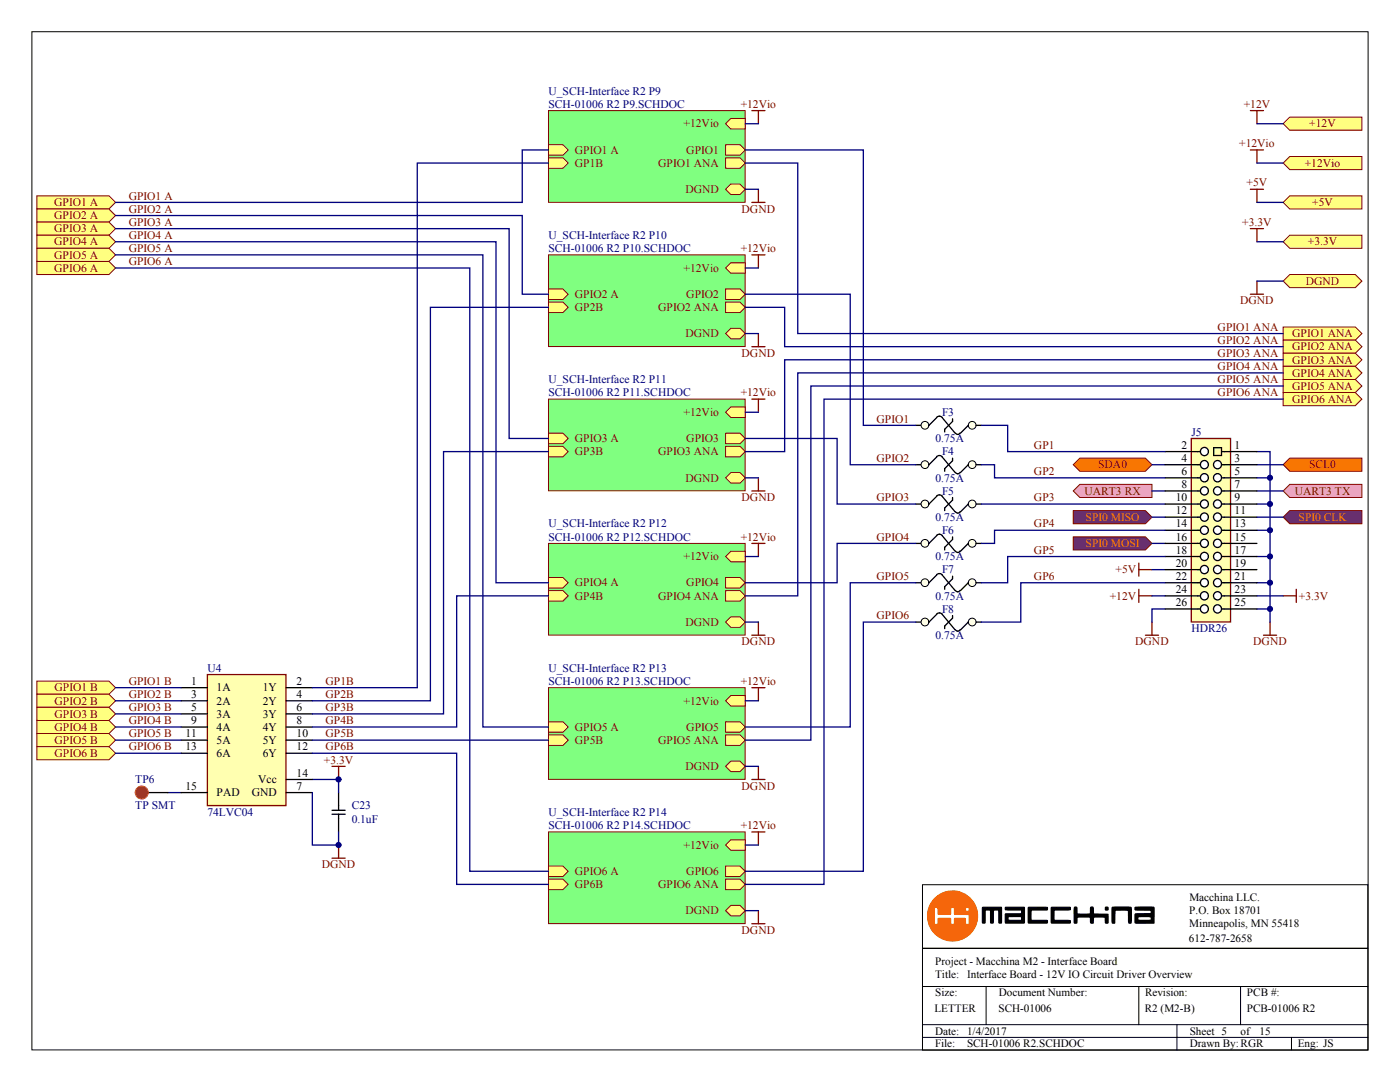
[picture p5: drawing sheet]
<svg xmlns="http://www.w3.org/2000/svg" width="279mm" height="216mm" viewBox="0 0 279 216" stroke-linecap="round" stroke-linejoin="round" font-family="sans-serif">
<g fill="#ffff80" stroke="#800000" stroke-width=".2">
<path d="M7.4 135.9h14.4l1.3 1.3-1.3 1.3h-14.4z" fill-rule="evenodd"/>
<path d="M7.4 138.5h14.4l1.3 1.3-1.3 1.3h-14.4z" fill-rule="evenodd"/>
<path d="M7.4 141.1h14.4l1.3 1.4-1.3 1.3h-14.4z" fill-rule="evenodd"/>
<path d="M7.4 143.8h14.4l1.3 1.3-1.3 1.3h-14.4z" fill-rule="evenodd"/>
<path d="M7.4 146.4h14.4l1.3 1.3-1.3 1.3h-14.4z" fill-rule="evenodd"/>
<path d="M7.4 149h14.4l1.3 1.3-1.3 1.3h-14.4z" fill-rule="evenodd"/>
</g>
<path d="M182.8 84.9h2.6" fill="none" stroke="#000" stroke-width=".26"/>
<circle cx="184.6" cy="84.9" r=".77" fill="#ffffe8" stroke="#000" stroke-width=".2"/>
<path d="M193.2 84.9h2.7" fill="none" stroke="#000" stroke-width=".26"/>
<circle cx="194" cy="84.9" r=".77" fill="#ffffe8" stroke="#000" stroke-width=".2"/>
<path d="M182.8 92.7h2.6M186.9 83.3l.6-.3 .5 .3M187 83.3l-1.6 1.6M188 83.3l2.6 3.1M190.1 83.6v.5l-1.6 1.6v.5M191.6 86.4l-.4 .3-.5-.3M193.2 84.9l-1.5 1.5" fill="none" stroke="#000" stroke-width=".26"/>
<circle cx="184.6" cy="92.7" r=".77" fill="#ffffe8" stroke="#000" stroke-width=".2"/>
<path d="M193.2 92.7h2.7" fill="none" stroke="#000" stroke-width=".26"/>
<circle cx="194" cy="92.7" r=".77" fill="#ffffe8" stroke="#000" stroke-width=".2"/>
<path d="M186.9 91.1l.6-.2 .5 .2M187 91.2l-1.6 1.5M188 91.2l2.6 3.1M190.1 91.4v.5l-1.6 1.6v.5M191.6 94.3l-.4 .2-.5-.2M193.2 92.7l-1.5 1.6M182.8 100.6h2.6" fill="none" stroke="#000" stroke-width=".26"/>
<circle cx="184.6" cy="100.6" r=".77" fill="#ffffe8" stroke="#000" stroke-width=".2"/>
<path d="M193.2 100.6h2.7" fill="none" stroke="#000" stroke-width=".26"/>
<circle cx="194" cy="100.6" r=".77" fill="#ffffe8" stroke="#000" stroke-width=".2"/>
<path d="M188 99l2.6 3.1M188 99l-.5-.3-.4 .1-1.7 1.8M190.1 99.3v.5l-1.6 1.6v.5M182.8 108.4h2.6M191.6 102.1l-.4 .3-.5-.3M193.2 100.6l-1.5 1.5" fill="none" stroke="#000" stroke-width=".26"/>
<circle cx="184.6" cy="108.4" r=".77" fill="#ffffe8" stroke="#000" stroke-width=".2"/>
<path d="M193.2 108.4h2.7" fill="none" stroke="#000" stroke-width=".26"/>
<circle cx="194" cy="108.4" r=".77" fill="#ffffe8" stroke="#000" stroke-width=".2"/>
<path d="M182.8 116.3h2.6M186.9 106.8l.6-.2 .5 .2M187 106.9l-1.6 1.5M188 106.9l2.6 3.1M190.1 107.1v.5l-1.6 1.6v.5M191.6 110l-.4 .2-.5-.2M193.2 108.4l-1.5 1.6" fill="none" stroke="#000" stroke-width=".26"/>
<circle cx="184.6" cy="116.3" r=".77" fill="#ffffe8" stroke="#000" stroke-width=".2"/>
<path d="M193.2 116.3h2.7" fill="none" stroke="#000" stroke-width=".26"/>
<circle cx="194" cy="116.3" r=".77" fill="#ffffe8" stroke="#000" stroke-width=".2"/>
<path d="M186.9 114.7l.6-.3 .5 .3M187 114.7l-1.6 1.6M188 114.7l2.6 3.2M190.1 115v.5l-1.6 1.6v.5M191.6 117.8l-.4 .3-.5-.3M193.2 116.3l-1.5 1.6M182.8 124.1h2.6" fill="none" stroke="#000" stroke-width=".26"/>
<circle cx="184.6" cy="124.1" r=".77" fill="#ffffe8" stroke="#000" stroke-width=".2"/>
<path d="M193.2 124.1h2.7" fill="none" stroke="#000" stroke-width=".26"/>
<circle cx="194" cy="124.1" r=".77" fill="#ffffe8" stroke="#000" stroke-width=".2"/>
<path d="M188 122.6l2.6 3.1M188 122.5l-.5-.2-.4 .1-1.7 1.7M190.1 122.8v.5l-1.6 1.6v.5M191.6 125.7l-.4 .2-.5-.2M193.2 124.1l-1.5 1.6M29.6 158.2h3.9M67.6 158.2v3.5M66.3 161.7h2.6M66.3 162.5h2.6M67.6 162.5v3.5" fill="none" stroke="#000" stroke-width=".26"/>
<path d="M252.2 126.7h2.6M253.5 124.1v2.6M66.3 152.9h2.6M67.6 152.9v2.6" fill="none" stroke="#800000" stroke-width=".26"/>
<path d="M250.8 90.1h2.7v34M250.8 95.3h2.7M250.8 100.6h2.7M250.8 105.8h2.7M250.8 111h2.7M250.8 116.3h2.7M33.5 158.2h2.7M62.3 155.5h5.3v2.7" fill="none" stroke="#000080" stroke-width=".26"/>
<circle cx="28.3" cy="158.1" r="1.3" fill="#ee0e22" stroke="#ee0e22" stroke-width=".2"/>
<g fill="#eba5c2" stroke="#800000" stroke-width=".2">
<path d="M256.1 98l1.3-1.3h14.4v2.6h-14.4z" fill-rule="evenodd"/>
<path d="M214.2 98l1.3-1.3h14.4v2.6h-14.4z" fill-rule="evenodd"/>
</g>
<g fill="#f77800" stroke="#800000" stroke-width=".2">
<path d="M214.2 92.7l1.3-1.3h13.1l1.3 1.3-1.3 1.3h-13.1z" fill-rule="evenodd"/>
<path d="M256.1 92.7l1.3-1.3h14.4v2.6h-14.4z" fill-rule="evenodd"/>
</g>
<g fill="#682f6f" stroke="#800000" stroke-width=".2">
<path d="M256.1 103.2l1.3-1.3h14.4v2.6h-14.4z" fill-rule="evenodd"/>
<path d="M214.2 101.9h14.4l1.3 1.3-1.3 1.3h-14.4z" fill-rule="evenodd"/>
<path d="M214.2 107.1h14.4l1.3 1.3-1.3 1.3h-14.4z" fill-rule="evenodd"/>
</g>
<path d="M227.3 112.4v2.6M227.3 117.6v2.6M227.3 118.9h2.6M227.3 113.7h2.6M256.1 118.9h2.6M258.7 117.6v2.6M228.6 126.7h2.6M229.9 124.1v2.6M66.3 171.2h2.6M67.6 168.6v2.6" fill="none" stroke="#800000" stroke-width=".26"/>
<path d="M229.9 92.7h2.6M229.9 98h2.6M250.8 92.7h5.3M250.8 98h5.3M229.9 103.2h2.6M229.9 108.4h2.6M229.9 113.7h2.6M229.9 118.9h2.6M250.8 103.2h5.3M250.8 118.9h5.3M232.5 121.5h-2.6v2.6M250.8 121.5h2.7" fill="none" stroke="#000080" stroke-width=".26"/>
<path d="M41.4 134.6h15.7v26.1h-15.7z" fill="#ffffb0" stroke="#800000" stroke-width=".26"/>
<g fill="none" stroke="#000" stroke-width=".26">
<path d="M36.2 137.2h5.2M36.2 139.8h5.2M57.1 137.2h5.2M57.1 139.8h5.2M36.2 158.2h5.2M36.2 142.5h5.2M36.2 145.1h5.2M36.2 147.7h5.2M36.2 150.3h5.2M57.1 158.2h5.2M57.1 155.5h5.2M57.1 142.5h5.2"/>
<path d="M57.1 145.1h5.2M57.1 147.7h5.2M57.1 150.3h5.2"/>
</g>
<path d="M195.9 100.6h36.6" fill="none" stroke="#000080" stroke-width=".26"/>
<path d="M237.8 87.5h7.8v36.6h-7.8z" fill="#ffffb0" stroke="#800000" stroke-width=".26"/>
<path d="M232.5 90.1h6.6M242.2 89.3h1.6v1.6h-1.6zM244.3 90.1h6.5" fill="none" stroke="#000" stroke-width=".26"/>
<g fill="#fff" stroke="#000" stroke-width=".26">
<circle cx="243" cy="92.7" r=".81"/>
<circle cx="240.4" cy="90.1" r=".81"/>
<circle cx="240.4" cy="92.7" r=".81"/>
<circle cx="243" cy="95.3" r=".81"/>
<circle cx="243" cy="98" r=".81"/>
<circle cx="243" cy="100.6" r=".81"/>
<circle cx="243" cy="103.2" r=".81"/>
<circle cx="240.4" cy="95.3" r=".81"/>
<circle cx="240.4" cy="98" r=".81"/>
<circle cx="240.4" cy="100.6" r=".81"/>
<circle cx="240.4" cy="103.2" r=".81"/>
</g>
<path d="M232.5 92.7h7.1M232.5 95.3h7.1M239.1 98h.5M239.1 90.1h.5M243.8 92.7h7M243.8 95.3h7M243.8 98h7M243.8 90.1h.5M232.5 103.2h7.1M232.5 100.6h7.1M243.8 103.2h7M243.8 100.6h7" fill="none" stroke="#000" stroke-width=".26"/>
<g fill="#fff" stroke="#000" stroke-width=".26">
<circle cx="243" cy="105.8" r=".81"/>
<circle cx="243" cy="108.4" r=".81"/>
<circle cx="240.4" cy="105.8" r=".81"/>
<circle cx="240.4" cy="108.4" r=".81"/>
</g>
<g fill="none" stroke="#000" stroke-width=".26">
<path d="M232.5 98h6.6M232.5 105.8h7.1M232.5 108.4h7.1M232.5 111h6.6M232.5 113.7h6.6M232.5 116.3h6.6M232.5 118.9h6.6M243.8 105.8h7M243.8 108.4h7M244.3 111h6.5M244.3 113.7h6.5M244.3 116.3h6.5"/>
<path d="M244.3 118.9h6.5M232.5 121.5h6.6M244.3 121.5h6.5"/>
</g>
<circle cx="243" cy="111" r=".81" fill="#fff" stroke="#000" stroke-width=".26"/>
<path d="M243.8 111h.5" fill="none" stroke="#000" stroke-width=".26"/>
<circle cx="243" cy="113.7" r=".81" fill="#fff" stroke="#000" stroke-width=".26"/>
<path d="M243.8 113.7h.5" fill="none" stroke="#000" stroke-width=".26"/>
<circle cx="243" cy="116.3" r=".81" fill="#fff" stroke="#000" stroke-width=".26"/>
<path d="M243.8 116.3h.5" fill="none" stroke="#000" stroke-width=".26"/>
<circle cx="243" cy="118.9" r=".81" fill="#fff" stroke="#000" stroke-width=".26"/>
<path d="M243.8 118.9h.5" fill="none" stroke="#000" stroke-width=".26"/>
<circle cx="243" cy="121.5" r=".81" fill="#fff" stroke="#000" stroke-width=".26"/>
<path d="M243.8 121.5h.5" fill="none" stroke="#000" stroke-width=".26"/>
<circle cx="240.4" cy="121.5" r=".81" fill="#fff" stroke="#000" stroke-width=".26"/>
<path d="M239.1 121.5h.5" fill="none" stroke="#000" stroke-width=".26"/>
<circle cx="240.4" cy="118.9" r=".81" fill="#fff" stroke="#000" stroke-width=".26"/>
<path d="M239.1 118.9h.5" fill="none" stroke="#000" stroke-width=".26"/>
<circle cx="240.4" cy="116.3" r=".81" fill="#fff" stroke="#000" stroke-width=".26"/>
<path d="M239.1 116.3h.5" fill="none" stroke="#000" stroke-width=".26"/>
<circle cx="240.4" cy="113.7" r=".81" fill="#fff" stroke="#000" stroke-width=".26"/>
<path d="M239.1 113.7h.5" fill="none" stroke="#000" stroke-width=".26"/>
<circle cx="240.4" cy="111" r=".81" fill="#fff" stroke="#000" stroke-width=".26"/>
<path d="M239.1 111h.5" fill="none" stroke="#000" stroke-width=".26"/>
<path d="M23.1 137.2h13.1M23.1 139.8h13.1M23.1 142.5h13.1M23.1 145.1h13.1M23.1 147.7h13.1M23.1 150.3h13.1" fill="none" stroke="#000080" stroke-width=".26"/>
<path d="M249.5 45.6h2.7M250.8 45.6v2.6" fill="none" stroke="#800000" stroke-width=".26"/>
<g fill="#ffff80" stroke="#800000" stroke-width=".2">
<path d="M256.1 48.2l1.3-1.3h14.4v2.6h-14.4z" fill-rule="evenodd"/>
<path d="M256.1 56.1l1.3-1.3h13.1l1.3 1.3-1.3 1.3h-13.1z" fill-rule="evenodd"/>
</g>
<path d="M249.5 22.1h2.7M250.8 22.1v2.6M249.5 58.7h2.7M250.8 56.1v2.6" fill="none" stroke="#800000" stroke-width=".26"/>
<path d="M256.1 24.7l1.3-1.3h14.4v2.6h-14.4z" fill-rule="evenodd" fill="#ffff80" stroke="#800000" stroke-width=".2"/>
<path d="M62.3 158.2v10.4h5.3v-2.6" fill="none" stroke="#000080" stroke-width=".26"/>
<path d="M249.5 37.8h2.7M250.8 37.8v2.6" fill="none" stroke="#800000" stroke-width=".26"/>
<path d="M256.1 40.4l1.3-1.3h14.4v2.6h-14.4z" fill-rule="evenodd" fill="#ffff80" stroke="#800000" stroke-width=".2"/>
<path d="M109.5 22.1h39.2v18.3h-39.2z" fill="#80ff80" stroke="#800000" stroke-width=".2"/>
<g fill="#ffff80" stroke="#800000" stroke-width=".2">
<path d="M144.8 31.5h2.9l1 1-1 1.1h-2.9z" fill-rule="evenodd"/>
<path d="M109.5 28.9h2.8l1.1 1-1.1 1.1h-2.8z" fill-rule="evenodd"/>
<path d="M144.8 37.8l1.1-1.1h1.8l1 1.1-1 1h-1.8z" fill-rule="evenodd"/>
<path d="M144.8 24.7l1.1-1.1h2.8v2.1h-2.8z" fill-rule="evenodd"/>
<path d="M109.5 31.5h2.8l1.1 1-1.1 1.1h-2.8z" fill-rule="evenodd"/>
<path d="M144.8 28.9h2.9l1 1-1 1.1h-2.9z" fill-rule="evenodd"/>
</g>
<path d="M109.5 50.9h39.2v18.2h-39.2z" fill="#80ff80" stroke="#800000" stroke-width=".2"/>
<g fill="#ffff80" stroke="#800000" stroke-width=".2">
<path d="M144.8 60.3h2.9l1 1-1 1.1h-2.9z" fill-rule="evenodd"/>
<path d="M109.5 57.7h2.8l1.1 1-1.1 1.1h-2.8z" fill-rule="evenodd"/>
<path d="M144.8 66.6l1.1-1.1h1.8l1 1.1-1 1h-1.8z" fill-rule="evenodd"/>
<path d="M145.9 52.4h2.8v2.1h-2.8l-1.1-1z" fill-rule="evenodd"/>
<path d="M109.5 60.3h2.8l1.1 1-1.1 1.1h-2.8z" fill-rule="evenodd"/>
<path d="M144.8 57.7h2.9l1 1-1 1.1h-2.9z" fill-rule="evenodd"/>
</g>
<path d="M109.5 79.6h39.2v18.3h-39.2z" fill="#80ff80" stroke="#800000" stroke-width=".2"/>
<g fill="#ffff80" stroke="#800000" stroke-width=".2">
<path d="M144.8 89.1h2.9l1 1-1 1.1h-2.9z" fill-rule="evenodd"/>
<path d="M109.5 86.4h2.8l1.1 1.1-1.1 1h-2.8z" fill-rule="evenodd"/>
<path d="M144.8 95.3l1.1-1h1.8l1 1-1 1.1h-1.8z" fill-rule="evenodd"/>
<path d="M144.8 82.3l1.1-1.1h2.8v2.1h-2.8z" fill-rule="evenodd"/>
<path d="M109.5 89.1h2.8l1.1 1-1.1 1.1h-2.8z" fill-rule="evenodd"/>
<path d="M144.8 86.4h2.9l1 1.1-1 1h-2.9z" fill-rule="evenodd"/>
</g>
<path d="M109.5 108.4h39.2v18.3h-39.2z" fill="#80ff80" stroke="#800000" stroke-width=".2"/>
<g fill="#ffff80" stroke="#800000" stroke-width=".2">
<path d="M144.8 117.9h2.9l1 1-1 1h-2.9z" fill-rule="evenodd"/>
<path d="M109.5 115.2h2.8l1.1 1.1-1.1 1h-2.8z" fill-rule="evenodd"/>
<path d="M109.5 117.9h2.8l1.1 1-1.1 1h-2.8z" fill-rule="evenodd"/>
<path d="M144.8 115.2h2.9l1 1.1-1 1h-2.9z" fill-rule="evenodd"/>
<path d="M144.8 124.1l1.1-1h1.8l1 1-1 1.1h-1.8z" fill-rule="evenodd"/>
<path d="M144.8 111l1.1-1h2.8v2.1h-2.8z" fill-rule="evenodd"/>
</g>
<path d="M109.5 137.2h39.2v18.3h-39.2z" fill="#80ff80" stroke="#800000" stroke-width=".2"/>
<g fill="#ffff80" stroke="#800000" stroke-width=".2">
<path d="M144.8 146.6h2.9l1 1.1-1 1h-2.9z" fill-rule="evenodd"/>
<path d="M109.5 144h2.8l1.1 1.1-1.1 1h-2.8z" fill-rule="evenodd"/>
<path d="M109.5 146.6h2.8l1.1 1.1-1.1 1h-2.8z" fill-rule="evenodd"/>
<path d="M144.8 144h2.9l1 1.1-1 1h-2.9z" fill-rule="evenodd"/>
<path d="M144.8 152.9l1.1-1h1.8l1 1-1 1.1h-1.8z" fill-rule="evenodd"/>
<path d="M144.8 139.8l1.1-1h2.8v2.1h-2.8z" fill-rule="evenodd"/>
</g>
<path d="M109.5 166h39.2v18.3h-39.2z" fill="#80ff80" stroke="#800000" stroke-width=".2"/>
<g fill="#ffff80" stroke="#800000" stroke-width=".2">
<path d="M144.8 175.4h2.9l1 1.1-1 1h-2.9z" fill-rule="evenodd"/>
<path d="M109.5 172.8h2.8l1.1 1.1-1.1 1h-2.8z" fill-rule="evenodd"/>
<path d="M109.5 175.4h2.8l1.1 1.1-1.1 1h-2.8z" fill-rule="evenodd"/>
<path d="M144.8 172.8h2.9l1 1.1-1 1h-2.9z" fill-rule="evenodd"/>
<path d="M144.8 181.7l1.1-1h1.8l1 1-1 1.1h-1.8z" fill-rule="evenodd"/>
<path d="M144.8 168.6l1.1-1h2.8v2.1h-2.8z" fill-rule="evenodd"/>
<path d="M7.4 39.1h14.4l1.3 1.3-1.3 1.3h-14.4z" fill-rule="evenodd"/>
<path d="M7.4 41.7h14.4l1.3 1.3-1.3 1.3h-14.4z" fill-rule="evenodd"/>
<path d="M7.4 44.3h14.4l1.3 1.3-1.3 1.3h-14.4z" fill-rule="evenodd"/>
<path d="M7.4 46.9h14.4l1.3 1.3-1.3 1.3h-14.4z" fill-rule="evenodd"/>
<path d="M7.4 49.5h14.4l1.3 1.4-1.3 1.3h-14.4z" fill-rule="evenodd"/>
<path d="M7.4 52.2h14.4l1.3 1.3-1.3 1.3h-14.4z" fill-rule="evenodd"/>
</g>
<path d="M109.5 32.5h-26.2v104.7h-21M109.5 29.9h-5.3v10.5h-81.1M23.1 43h81.1v15.7h5.3M23.1 45.6h78.5v41.9h7.9M23.1 48.2h75.9v68.1h10.5M23.1 50.9h73.3v94.2h13.1M23.1 53.5h70.7v120.4h15.7M109.5 61.3h-23.6v78.5h-23.6M109.5 90.1h-21v52.4h-26.2M109.5 118.9h-18.4v26.2h-28.8M62.3 150.3h28.8v26.2h18.4M62.3 147.7h47.2" fill="none" stroke="#000080" stroke-width=".26"/>
<g fill="#ffff80" stroke="#800000" stroke-width=".2">
<path d="M256.1 65.2h14.4l1.3 1.4-1.3 1.3h-14.4z" fill-rule="evenodd"/>
<path d="M256.1 67.9h14.4l1.3 1.3-1.3 1.3h-14.4z" fill-rule="evenodd"/>
<path d="M256.1 70.5h14.4l1.3 1.3-1.3 1.3h-14.4z" fill-rule="evenodd"/>
<path d="M256.1 73.1h14.4l1.3 1.3-1.3 1.3h-14.4z" fill-rule="evenodd"/>
<path d="M256.1 75.7h14.4l1.3 1.3-1.3 1.3h-14.4z" fill-rule="evenodd"/>
<path d="M256.1 78.3h14.4l1.3 1.3-1.3 1.4h-14.4z" fill-rule="evenodd"/>
</g>
<g fill="none" stroke="#000080" stroke-width=".26">
<path d="M148.7 29.9h23.6v55h10.5M148.7 32.5h10.5v34.1h96.9M250.8 24.7h5.3M148.7 58.7h21v34h13.1M250.8 48.2h5.3M250.8 40.4h5.3M250.8 56.1h5.3M148.7 61.3h7.9v7.9h99.5M256.1 71.8h-99.5v18.3h-7.9M256.1 74.4h-96.9v44.5h-10.5M256.1 77h-94.3v70.7h-13.1M256.1 79.6h-91.7v96.9h-15.7"/>
<path d="M148.7 87.5h18.4v13.1h15.7M182.8 108.4h-15.7v7.9h-18.4M182.8 116.3h-13.1v28.8h-21M182.8 124.1h-10.5v49.8h-23.6"/>
</g>
<g fill="none" stroke="#800000" stroke-width=".26">
<path d="M151.4 37.8v2.6M249.5 29.9h2.7M250.8 29.9v2.6M150 40.4h2.7M150 69.2h2.7M151.4 66.6v2.6M150 98h2.7M151.4 95.3v2.7M150 126.7h2.7M151.4 124.1v2.6M150 155.5h2.7M151.4 152.9v2.6"/>
<path d="M150 184.3h2.7M151.4 181.7v2.6"/>
</g>
<path d="M256.1 32.5l1.3-1.3h14.4v2.6h-14.4z" fill-rule="evenodd" fill="#ffff80" stroke="#800000" stroke-width=".2"/>
<g fill="none" stroke="#000080" stroke-width=".26">
<path d="M148.7 37.8h2.7M148.7 24.7h2.7M250.8 32.5h5.3M148.7 53.5h2.7M148.7 66.6h2.7M148.7 95.3h2.7M148.7 82.3h2.7M195.9 92.7h2.6v2.6h34M195.9 84.9h5.2v5.2h31.4M148.7 111h2.7M232.5 105.8h-34v2.6h-2.6M232.5 111h-31.4v5.3h-5.2"/>
<path d="M232.5 116.3h-28.8v7.8h-7.8M148.7 139.8h2.7M148.7 124.1h2.7M148.7 152.9h2.7M148.7 168.6h2.7M148.7 181.7h2.7"/>
</g>
<path d="M150 22.1h2.7M151.4 22.1v2.6M150 50.9h2.7M151.4 50.9v2.6M150 79.6h2.7M151.4 79.6v2.7M150 108.4h2.7M151.4 108.4v2.6M150 137.2h2.7M151.4 137.2v2.6M150 166h2.7M151.4 166v2.6" fill="none" stroke="#800000" stroke-width=".26"/>
<g fill="#000080" stroke="#000080" stroke-width=".2">
<circle cx="67.6" cy="168.6" r=".51"/>
<circle cx="67.6" cy="155.5" r=".51"/>
<circle cx="253.5" cy="121.5" r=".51"/>
<circle cx="253.5" cy="116.3" r=".51"/>
<circle cx="253.5" cy="111" r=".51"/>
<circle cx="253.5" cy="105.8" r=".51"/>
<circle cx="253.5" cy="100.6" r=".51"/>
<circle cx="253.5" cy="95.3" r=".51"/>
</g>
<path d="M6.4 6.3h266.6v203.2h-266.6zM184.1 176.5h88.9v12.7h-88.9zM184.1 189.2h88.9v20.3h-88.9zM184.1 196.8h88.9M196.8 196.8v7.7M227.3 196.8v7.7M247.6 196.8v7.7M184.1 204.5h88.9M184.1 207h88.9M234.9 204.5v5M257.7 207v2.5" fill="none" stroke="#000" stroke-width=".2"/>
<path d="M185.1 182.8a5 5 0 0 1 10 0 5 5 0 0 1-10 0zM186.5 181.2v2.9l.1 .3 .6-.1v-1l.7-.1 1.8 .1 .1 1.1 .4 .1 .2-.2 .1-1 2.1-.1 .1 1.2h.7v-1.8l-.1-.1h-2.8v-1.3a.4 .4 0 0 0-.5-.1 .4 .4 0 0 0-.3 .4v1h-2.4l-.1-1.3zM192.7 181.5a.4 .4 0 0 0 .8 0 .4 .4 0 0 0-.8 0z" fill="#f60" stroke="#f60" stroke-width=".2"/>
<g fill="#000" stroke="#000" stroke-width=".2">
<path d="M196.1 181h3.7l.1 3.2-.6-.1v-2.4l-.2-.1-.8 .1-.1 2.3a.29 .29 0 0 1-.3 .2 .29 .29 0 0 1-.2-.3v-2.2l-.2-.1h-.8l-.1 .1v2.4l-.5 .1zM205.2 181.1h3.8v.5h-3.1l-.1 .9 .1 1.1h3l.1 .6h-3.7zM209.8 181l3.8 .1v.4l-.2 .1h-2.9l-.1 .1v1.8l.1 .1 3.1 .1v.5h-3.8z"/>
<path d="M200.7 181l3.7 .1v3.1h-3.7v-1.8l3.1-.1 .1-.3-.1-.4-3.1-.1zM201.3 182.9l-.1 .5 .2 .2h2.4l.1-.1-.1-.6z"/>
</g>
<g fill="#000" stroke="#000" stroke-width=".25">
<path d="M214.4 181.1h.5l.1 1.2 1.8 .1h.7l.2-1.3 .4-.1 .2 1.4h2.8v1.7l-.5 .1v-1.1l-.2-.1h-1.8l-.4 .1v1.1h-.5l-.1-1.1-.2-.1a4.8 4.8 0 0 0-2.4 .1l-.1 1-.5 .1zM222 181.1h3.7l.1 .8-.1 2.3h-.4v-.1l-.1-2.4-2-.1-.7 .1v2.5h-.4a2.05 2.05 0 0 1-.2-1.6z"/>
<path d="M226.6 181.1l1.8-.1a2.99 2.99 0 0 1 1.9 .1v3.1h-3.7l-.1-.7a1.19 1.19 0 0 1 .2-1.1l2.9-.1 .2-.5-.2-.2h-3zM227.2 183l-.1 .4 .1 .2a5.3 5.3 0 0 0 2.5-.1l.1-.4-.3-.2z"/>
<circle cx="220.8" cy="181.3" r=".32"/>
</g>
<g font-size="2.3" fill="#000080">
<text x="109.5" y="18.9">U_SCH-Interface R2 P9</text>
<text x="109.5" y="21.5">SCH-01006 R2 P9.SCHDOC</text>
<text x="109.5" y="47.7">U_SCH-Interface R2 P10</text>
<text x="109.5" y="50.3">SCH-01006 R2 P10.SCHDOC</text>
<text x="109.5" y="76.5">U_SCH-Interface R2 P11</text>
<text x="109.5" y="79.1">SCH-01006 R2 P11.SCHDOC</text>
<text x="188" y="83">F3</text>
<text x="186.7" y="88.2">0.75A</text>
<text x="237.8" y="86.9">J5</text>
<text x="188" y="90.9">F4</text>
<text x="186.7" y="96.1">0.75A</text>
<text x="188" y="98.7">F5</text>
<text x="109.5" y="105.2">U_SCH-Interface R2 P12</text>
<text x="109.5" y="107.9">SCH-01006 R2 P12.SCHDOC</text>
<text x="186.7" y="103.9">0.75A</text>
<text x="188" y="106.6">F6</text>
<text x="186.7" y="111.8">0.75A</text>
<text x="186.7" y="119.6">0.75A</text>
<text x="188" y="114.4">F7</text>
<text x="188" y="122.3">F8</text>
<text x="186.7" y="127.5">0.75A</text>
<text x="237.8" y="126.2">HDR26</text>
<text x="41.4" y="134">U4</text>
<text x="109.5" y="134">U_SCH-Interface R2 P13</text>
<text x="109.5" y="136.7">SCH-01006 R2 P13.SCHDOC</text>
<text x="27" y="156.3">TP6</text>
<text x="27" y="161.5">TP SMT</text>
<text x="70.2" y="161.5">C23</text>
<text x="41.4" y="162.8">74LVC04</text>
<text x="70.2" y="164.1">0.1uF</text>
<text x="109.5" y="162.8">U_SCH-Interface R2 P14</text>
<text x="109.5" y="165.4">SCH-01006 R2 P14.SCHDOC</text>
</g>
<g font-size="2.3" fill="#800000">
<text x="147.8" y="21.5">+12Vio</text>
<text x="248.2" y="21.5">+12V</text>
<text x="136.4" y="25.4">+12Vio</text>
<text x="247.3" y="29.4">+12Vio</text>
<text x="261.3" y="25.4">+12V</text>
<text x="114.7" y="30.7">GPIO1 A</text>
<text x="114.7" y="33.3">GP1B</text>
<text x="131.4" y="33.3">GPIO1 ANA</text>
<text x="137" y="30.7">GPIO1</text>
<text x="260.4" y="33.3">+12Vio</text>
<text x="10.8" y="41.1">GPIO1 A</text>
<text x="25.7" y="39.8">GPIO1 A</text>
<text x="136.8" y="38.5">DGND</text>
<text x="248.8" y="37.2">+5V</text>
<text x="261.9" y="41.1">+5V</text>
<text x="10.8" y="43.7">GPIO2 A</text>
<text x="10.8" y="46.4">GPIO3 A</text>
<text x="25.7" y="42.4">GPIO2 A</text>
<text x="25.7" y="45.1">GPIO3 A</text>
<text x="25.7" y="47.7">GPIO4 A</text>
<text x="148" y="42.4">DGND</text>
<text x="247.9" y="45.1">+3.3V</text>
<text x="10.8" y="49">GPIO4 A</text>
<text x="10.8" y="51.6">GPIO5 A</text>
<text x="25.7" y="50.3">GPIO5 A</text>
<text x="25.7" y="52.9">GPIO6 A</text>
<text x="147.8" y="50.3">+12Vio</text>
<text x="261" y="49">+3.3V</text>
<text x="10.8" y="54.2">GPIO6 A</text>
<text x="114.7" y="59.5">GPIO2 A</text>
<text x="136.4" y="54.2">+12Vio</text>
<text x="137" y="59.5">GPIO2</text>
<text x="260.6" y="56.8">DGND</text>
<text x="114.7" y="62.1">GP2B</text>
<text x="131.4" y="62.1">GPIO2 ANA</text>
<text x="243" y="66">GPIO1 ANA</text>
<text x="247.5" y="60.8">DGND</text>
<text x="136.8" y="67.3">DGND</text>
<text x="148" y="71.2">DGND</text>
<text x="243" y="68.6">GPIO2 ANA</text>
<text x="243" y="71.2">GPIO3 ANA</text>
<text x="257.9" y="67.3">GPIO1 ANA</text>
<text x="257.9" y="69.9">GPIO2 ANA</text>
<text x="243" y="73.8">GPIO4 ANA</text>
<text x="243" y="76.5">GPIO5 ANA</text>
<text x="257.9" y="72.5">GPIO3 ANA</text>
<text x="257.9" y="75.2">GPIO4 ANA</text>
<text x="257.9" y="77.8">GPIO5 ANA</text>
<text x="136.4" y="83">+12Vio</text>
<text x="147.8" y="79.1">+12Vio</text>
<text x="243" y="79.1">GPIO6 ANA</text>
<text x="257.9" y="80.4">GPIO6 ANA</text>
<text x="114.7" y="88.2">GPIO3 A</text>
<text x="137" y="88.2">GPIO3</text>
<text x="174.9" y="84.3">GPIO1</text>
<text x="206.3" y="89.5">GP1</text>
<text x="114.7" y="90.9">GP3B</text>
<text x="131.4" y="90.9">GPIO3 ANA</text>
<text x="174.9" y="92.2">GPIO2</text>
<text x="206.3" y="94.8">GP2</text>
<text x="219.2" y="93.5">SDA0</text>
<text x="261.3" y="93.5">SCL0</text>
<text x="136.8" y="96.1">DGND</text>
<text x="148" y="100">DGND</text>
<text x="174.9" y="100">GPIO3</text>
<text x="206.3" y="100">GP3</text>
<text x="216.4" y="98.7">UART3 RX</text>
<text x="258.4" y="98.7">UART3 TX</text>
<text x="147.8" y="107.9">+12Vio</text>
<text x="174.9" y="107.9">GPIO4</text>
<text x="206.3" y="105.2">GP4</text>
<text x="136.4" y="111.8">+12Vio</text>
<text x="206.3" y="110.5">GP5</text>
<text x="114.7" y="117">GPIO4 A</text>
<text x="114.7" y="119.6">GP4B</text>
<text x="131.4" y="119.6">GPIO4 ANA</text>
<text x="137" y="117">GPIO4</text>
<text x="174.9" y="115.7">GPIO5</text>
<text x="206.3" y="115.7">GP6</text>
<text x="221.5" y="119.6">+12V</text>
<text x="222.6" y="114.4">+5V</text>
<text x="259.2" y="119.6">+3.3V</text>
<text x="136.8" y="124.9">DGND</text>
<text x="174.9" y="123.6">GPIO6</text>
<text x="148" y="128.8">DGND</text>
<text x="226.6" y="128.8">DGND</text>
<text x="250.1" y="128.8">DGND</text>
<text x="10.9" y="138">GPIO1 B</text>
<text x="25.7" y="136.7">GPIO1 B</text>
<text x="65" y="136.7">GP1B</text>
<text x="147.8" y="136.7">+12Vio</text>
<text x="10.9" y="140.6">GPIO2 B</text>
<text x="10.9" y="143.2">GPIO3 B</text>
<text x="25.7" y="139.3">GPIO2 B</text>
<text x="25.7" y="141.9">GPIO3 B</text>
<text x="65" y="139.3">GP2B</text>
<text x="65" y="141.9">GP3B</text>
<text x="136.4" y="140.6">+12Vio</text>
<text x="10.9" y="145.8">GPIO4 B</text>
<text x="10.9" y="148.4">GPIO5 B</text>
<text x="25.7" y="144.5">GPIO4 B</text>
<text x="25.7" y="147.1">GPIO5 B</text>
<text x="25.7" y="149.7">GPIO6 B</text>
<text x="65" y="144.5">GP4B</text>
<text x="65" y="149.7">GP6B</text>
<text x="65" y="147.1">GP5B</text>
<text x="114.7" y="145.8">GPIO5 A</text>
<text x="114.7" y="148.4">GP5B</text>
<text x="131.4" y="148.4">GPIO5 ANA</text>
<text x="137" y="145.8">GPIO5</text>
<text x="10.9" y="151">GPIO6 B</text>
<text x="64.6" y="152.4">+3.3V</text>
<text x="136.8" y="153.7">DGND</text>
<text x="148" y="157.6">DGND</text>
<text x="147.8" y="165.4">+12Vio</text>
<text x="64.2" y="173.3">DGND</text>
<text x="136.4" y="169.4">+12Vio</text>
<text x="114.7" y="174.6">GPIO6 A</text>
<text x="114.7" y="177.2">GP6B</text>
<text x="131.4" y="177.2">GPIO6 ANA</text>
<text x="137" y="174.6">GPIO6</text>
<text x="136.8" y="182.4">DGND</text>
<text x="148" y="186.4">DGND</text>
</g>
<g font-size="2.3">
<text x="235.8" y="89.5">2</text>
<text x="246.4" y="89.5">1</text>
<text x="235.8" y="92.2">4</text>
<text x="235.8" y="94.8">6</text>
<text x="246.4" y="92.2">3</text>
<text x="246.4" y="94.8">5</text>
<text x="234.7" y="100">10</text>
<text x="235.8" y="97.4">8</text>
<text x="246.4" y="97.4">7</text>
<text x="246.4" y="100">9</text>
<text x="234.7" y="102.6">12</text>
<text x="234.7" y="105.2">14</text>
<text x="234.7" y="107.9">16</text>
<text x="246.4" y="102.6">11</text>
<text x="246.4" y="105.2">13</text>
<text x="246.4" y="107.9">15</text>
<text x="234.7" y="110.5">18</text>
<text x="234.7" y="113.1">20</text>
<text x="246.4" y="110.5">17</text>
<text x="246.4" y="113.1">19</text>
<text x="234.7" y="115.7">22</text>
<text x="234.7" y="118.3">24</text>
<text x="246.4" y="115.7">21</text>
<text x="246.4" y="118.3">23</text>
<text x="234.7" y="120.9">26</text>
<text x="246.4" y="120.9">25</text>
<text x="38.1" y="136.7">1</text>
<text x="43.2" y="138">1A</text>
<text x="52.4" y="138">1Y</text>
<text x="59.2" y="136.7">2</text>
<text x="38.1" y="139.3">3</text>
<text x="38.1" y="141.9">5</text>
<text x="43.2" y="140.6">2A</text>
<text x="43.2" y="143.2">3A</text>
<text x="52.4" y="140.6">2Y</text>
<text x="52.4" y="143.2">3Y</text>
<text x="59.2" y="139.3">4</text>
<text x="59.2" y="141.9">6</text>
<text x="37" y="147.1">11</text>
<text x="37" y="149.7">13</text>
<text x="38.1" y="144.5">9</text>
<text x="43.2" y="145.8">4A</text>
<text x="43.2" y="148.4">5A</text>
<text x="52.4" y="145.8">4Y</text>
<text x="52.4" y="148.4">5Y</text>
<text x="59.2" y="144.5">8</text>
<text x="59.2" y="147.1">10</text>
<text x="59.2" y="149.7">12</text>
<text x="43.2" y="151">6A</text>
<text x="52.4" y="151">6Y</text>
<text x="59.2" y="155">14</text>
<text x="37" y="157.6">15</text>
<text x="43.2" y="158.9">PAD</text>
<text x="50.2" y="158.9">GND</text>
<text x="51.5" y="156.3">Vcc</text>
<text x="59.2" y="157.6">7</text>
</g>
<g font-size="2.3" fill="#ff9c00">
<text x="216.7" y="103.9">SPI0 MISO</text>
<text x="259.1" y="103.9">SPI0 CLK</text>
<text x="216.7" y="109.2">SPI0 MOSI</text>
</g>
<g font-size="2.2">
<text x="237.4" y="179.8">Macchina LLC.</text>
<text x="237.3" y="182.3">P.O. Box 18701</text>
<text x="237.3" y="185">Minneapolis, MN 55418</text>
<text x="237.3" y="188">612-787-2658</text>
<text x="186.6" y="195.2">Title: Interface Board - 12V IO Circuit Driver Overview</text>
<text x="186.6" y="192.5">Project - Macchina M2 - Interface Board</text>
<text x="186.5" y="202">LETTER</text>
<text x="186.6" y="198.8">Size:</text>
<text x="199.3" y="202">SCH-01006</text>
<text x="199.3" y="198.8">Document Number:</text>
<text x="228.5" y="202">R2 (M2-B)</text>
<text x="228.5" y="198.8">Revision:</text>
<text x="248.8" y="202">PCB-01006 R2</text>
<text x="248.9" y="198.8">PCB #:</text>
<text x="186.6" y="206.5">Date: 1/4/2017</text>
<text x="186.6" y="209">File:</text>
<text x="193" y="209">SCH-01006 R2.SCHDOC</text>
<text x="237.4" y="206.5">Sheet 5</text>
<text x="237.4" y="209">Drawn By:RGR</text>
<text x="247.6" y="206.5">of</text>
<text x="251.4" y="206.5">15</text>
<text x="259" y="209">Eng: JS</text>
</g>
</svg>
